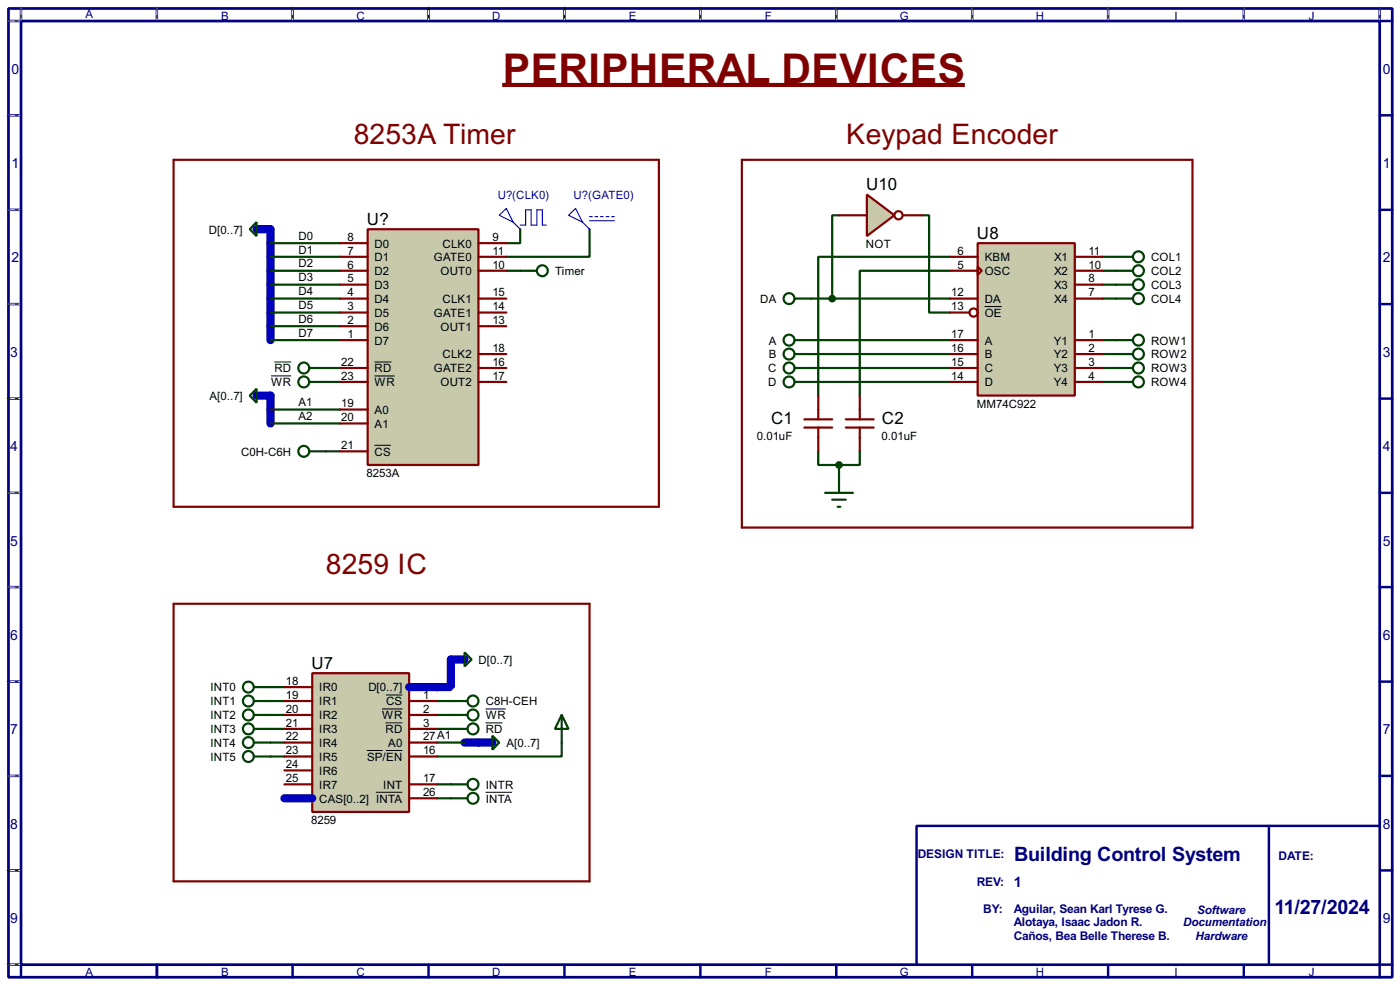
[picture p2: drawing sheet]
<svg xmlns="http://www.w3.org/2000/svg" width="256mm" height="180mm" viewBox="0 0 256 180" stroke-linecap="round" stroke-linejoin="round" font-family="sans-serif">
<path d="M1.6 1.6h253.5v177.3h-253.5zM3.9 3.9h248.9v172.7h-248.9z" fill="none" stroke="#000080" stroke-width=".5"/>
<g fill="none" stroke="#000080" stroke-width=".45">
<path d="M3.9 1.6v2.3h-2.3M28.8 1.6v2.3M53.6 1.6v2.3M78.5 1.6v2.3M103.4 1.6v2.3M128.3 1.6v2.3M153.2 1.6v2.3M178.1 1.6v2.3M203 1.6v2.3M227.9 1.6v2.3M252.8 1.6v2.3h2.3M1.6 21.1h2.3"/>
<path d="M1.6 38.4h2.3M252.8 21.1h2.3M252.8 38.4h2.3M1.6 55.7h2.3M252.8 55.7h2.3M1.6 73h2.3M252.8 73h2.3M1.6 90.2h2.3M252.8 90.2h2.3M1.6 107.5h2.3M252.8 107.5h2.3M1.6 124.8h2.3"/>
<path d="M252.8 124.8h2.3M1.6 142h2.3M1.6 159.3h2.3M252.8 142h2.3M252.8 159.3h2.3M1.6 176.6h2.3v2.3M28.8 176.6v2.3M53.6 176.6v2.3M78.5 176.6v2.3M103.4 176.6v2.3M128.3 176.6v2.3M153.2 176.6v2.3"/>
<path d="M178.1 176.6v2.3M203 176.6v2.3M227.9 176.6v2.3M255.1 176.6h-2.3v2.3"/>
</g>
<g fill="none" stroke="#fff" stroke-width=".18">
<path d="M1.3 3.9h2.3M3.9 1.3v2.3M28.8 1.3v2.3M53.6 1.3v2.3M78.5 1.3v2.3M103.4 1.3v2.3M128.3 1.3v2.3M153.2 1.3v2.3M178.1 1.3v2.3M203 1.3v2.3M227.9 1.3v2.3M252.8 1.3v2.3"/>
<path d="M1.3 21.1h2.3M1.3 38.4h2.3M1.3 55.7h2.3M1.3 73h2.3M1.3 90.2h2.3M1.3 107.5h2.3M1.3 124.8h2.3M1.3 142h2.3M1.3 159.3h2.3M1.3 176.6h2.3"/>
</g>
<g fill="none" stroke="#000" stroke-width=".18" stroke-dasharray=".5 1">
<path d="M1.3 3.9h2.3M3.9 1.3v2.3M28.8 1.3v2.3M53.6 1.3v2.3M78.5 1.3v2.3M103.4 1.3v2.3M128.3 1.3v2.3M153.2 1.3v2.3M178.1 1.3v2.3M203 1.3v2.3M227.9 1.3v2.3M252.8 1.3v2.3"/>
<path d="M1.3 21.1h2.3M1.3 38.4h2.3M1.3 55.7h2.3M1.3 73h2.3M1.3 90.2h2.3M1.3 107.5h2.3M1.3 124.8h2.3M1.3 142h2.3M1.3 159.3h2.3M1.3 176.6h2.3"/>
</g>
<path d="M167.9 151.2h84.9v25.4h-84.9z" fill="#fff" stroke="#000080" stroke-width=".45"/>
<path d="M232.5 151.2v25.4" fill="none" stroke="#000080" stroke-width=".45"/>
<path d="M49.6 42v20.3M49.6 72.4v5.1M82.6 120.7v5.1h-2.5M85.1 135.9h2.6" fill="none" stroke="#0000c0" stroke-width="1.5"/>
<g fill="none" stroke="#004000" stroke-width=".4">
<path d="M153.7 39.4h-1.2v15.3M169 39.4h1.2v17.8h3.8M49.6 44.5h12.7M49.6 47h12.7M49.6 49.6h12.7M49.6 52.1h12.7M49.6 54.7h12.7M49.6 57.2h12.7M49.6 59.7h12.7M92.8 49.6h2.5M95.3 42v2.5h-2.5M108 42v5h-15.2"/>
<path d="M148.6 54.7h25.4M174 47h-24.1v25.4M174 49.6h-16.5v22.8M202 47h2.5M202 49.6h2.5M202 52.1h2.5M202 54.7h2.5M49.6 62.3h12.7M49.6 77.5h12.7M49.6 75h12.7M59.7 67.4h2.6M59.7 69.9h2.6"/>
<path d="M148.6 62.3h25.4M148.6 67.4h25.4M148.6 69.9h25.4M148.6 64.8h25.4M202 62.3h2.5M202 67.4h2.5M202 69.9h2.5M202 64.8h2.5M59.7 82.6h2.6M149.9 82.6v2.5h3.8M153.7 85.1v2.6M157.5 82.6v2.5h-3.8"/>
<path d="M49.6 125.8h2.5M49.6 128.3h2.5M49.6 130.9h2.5M49.6 133.4h2.5M49.6 135.9h2.5M49.6 138.5h2.5M80.1 128.3h2.5M80.1 130.9h2.5M80.1 133.4h2.5M80.1 135.9h5M102.9 135.9v2.6h-22.8M80.1 143.6h2.5"/>
<path d="M80.1 146.1h2.5"/>
</g>
<path d="M67.4 42h20.3v43.1h-20.3z" fill="#c8c8aa" stroke="#800000" stroke-width=".4"/>
<g fill="none" stroke="#800000" stroke-width=".4">
<path d="M31.8 29.3h88.9v63.5h-88.9zM218.5 29.3h-82.6v67.3M62.3 44.5h5.1M62.3 47h5.1M62.3 49.6h5.1M62.3 52.1h5.1M62.3 54.7h5.1M62.3 57.2h5.1M62.3 59.7h5.1M87.7 44.5h5.1M87.7 47h5.1M87.7 49.6h5.1"/>
<path d="M87.7 54.7h5.1M87.7 57.2h5.1M87.7 59.7h5.1M62.3 62.3h5.1M62.3 67.4h5.1M62.3 69.9h5.1M62.3 75h5.1M62.3 77.5h5.1M87.7 67.4h5.1M87.7 69.9h5.1M87.7 64.8h5.1M62.3 82.6h5.1"/>
<path d="M31.8 110.5h76.2v50.8h-76.2z"/>
</g>
<path d="M49.7 68.8h3.7M50.3 66.3h3.1M68.6 66.3h3.1M68.6 68.8h3.7M68.6 81.5h3M89 132.3h3.1M89 129.8h3.7M89 145h4.8" fill="none" stroke="#000" stroke-width=".18"/>
<path d="M47 42h2.6M47 72.4h2.6M82.6 120.7h2.5M87.7 135.9h2.5" fill="none" stroke="#0000c0" stroke-width="1.5"/>
<g fill="none" stroke="#004000" stroke-width=".4">
<path d="M47 40.7v2.5l-1.2-1.2zM95.3 49.6h3.1M45.8 72.4l1.2-1.2v2.5zM56.7 67.4h3M56.7 69.9h3M56.7 82.6h3M85.1 119.4l1.3 1.3-1.3 1.3zM46.5 133.4h3.1M46.5 130.9h3.1M46.5 128.3h3.1M46.5 125.8h3.1M46.5 135.9h3.1"/>
<path d="M46.5 138.5h3.1M82.6 133.4h3.1M82.6 130.9h3.1M82.6 128.3h3.1M90.2 134.7l1.3 1.2-1.3 1.3zM102.9 130.9l1.3 2.5h-2.5zM102.9 130.9v5M82.6 143.6h3.1M82.6 146.1h3.1"/>
<circle cx="99.3" cy="49.6" r="1"/>
<circle cx="55.6" cy="67.4" r="1"/>
<circle cx="55.6" cy="69.9" r="1"/>
<circle cx="55.6" cy="82.6" r="1"/>
<circle cx="45.5" cy="133.4" r="1"/>
<circle cx="45.5" cy="135.9" r="1"/>
<circle cx="45.5" cy="138.5" r="1"/>
<circle cx="45.5" cy="128.3" r="1"/>
<circle cx="45.5" cy="125.8" r="1"/>
<circle cx="45.5" cy="130.9" r="1"/>
<circle cx="86.6" cy="128.3" r="1"/>
<circle cx="86.6" cy="133.4" r="1"/>
<circle cx="86.6" cy="130.9" r="1"/>
<circle cx="86.6" cy="146.1" r="1"/>
<circle cx="86.6" cy="143.6" r="1"/>
</g>
<path d="M91.5 39.4l1.3-1.2 1.2 2.5zM104.2 39.4l1.3-1.2 1.2 2.5zM108 39.7h.5M109 39.7h.5M110 39.7h.5M111.1 39.7h.5M112.1 39.7h.5M94 40.7l1.3 1.3M95.3 41.2h1v-2.8h1v2.8h1.1v-2.8h1v2.8h.7M106.7 40.7l1.3 1.3M108 40.4h4.6" fill="none" stroke="#0000c0" stroke-width=".2"/>
<path d="M57.2 123.2h17.8v25.4h-17.8z" fill="#c8c8aa" stroke="#800000" stroke-width=".4"/>
<g fill="none" stroke="#800000" stroke-width=".4">
<path d="M52.1 125.8h5.1M52.1 128.3h5.1M52.1 130.9h5.1M52.1 133.4h5.1M52.1 135.9h5.1M52.1 138.5h5.1M75 128.3h5.1M75 130.9h5.1M75 133.4h5.1M75 135.9h5.1M75 138.5h5.1M52.1 141h5.1"/>
<path d="M52.1 143.6h5.1M75 143.6h5.1M75 146.1h5.1"/>
</g>
<path d="M67.2 137.4h2.9M70 129.8h3.7M70.6 132.3h3.1M70.7 127.2h3M70.7 137.4h3M68.9 145h4.8" fill="none" stroke="#000" stroke-width=".18"/>
<path d="M75 125.8h5.1M52.1 146.1h5.1" fill="none" stroke="#0000c0" stroke-width="1.5"/>
<path d="M179.1 44.5h17.8v27.9h-17.8z" fill="#c8c8aa" stroke="#800000" stroke-width=".4"/>
<g fill="none" stroke="#800000" stroke-width=".4">
<path d="M174 49.6h5.1M174 47h5.1M174 54.7h5.1M174 57.2h3.6M179.1 48.8l.8 .8-.8 .7zM196.9 49.6h5.1M196.9 47h5.1M196.9 54.7h5.1M196.9 52.1h5.1M147.4 76.8h5.1M147.4 78.3h5.1M149.9 72.4v4.4"/>
<path d="M149.9 78.3v4.3M155 76.8h5.1M155 78.3h5.1M157.5 72.4v4.4M157.5 78.3v4.3M174 62.3h5.1M174 64.8h5.1M174 67.4h5.1M174 69.9h5.1M196.9 62.3h5.1M196.9 64.8h5.1M196.9 67.4h5.1"/>
<path d="M196.9 69.9h5.1"/>
<circle cx="178.3" cy="57.2" r=".75"/>
</g>
<path d="M180.4 56.1h3.1" fill="none" stroke="#000" stroke-width=".18"/>
<g fill="none" stroke="#004000" stroke-width=".4">
<path d="M145.6 54.7h3M145.6 62.3h3M145.6 64.8h3M145.6 67.4h3M145.6 69.9h3M151.2 90.2h5.1M152.5 91.5h2.5M153.5 92.8h.5M153.7 87.7v2.5"/>
<circle cx="144.5" cy="54.7" r="1"/>
<circle cx="144.5" cy="62.3" r="1"/>
<circle cx="144.5" cy="64.8" r="1"/>
<circle cx="144.5" cy="69.9" r="1"/>
<circle cx="144.5" cy="67.4" r="1"/>
</g>
<circle cx="153.7" cy="85.1" r=".5" fill="#004000" stroke="#004000" stroke-width=".4"/>
<path d="M158.8 35.6l5.1 3.8-5.1 3.8z" fill="#c8c8aa" stroke="#800000" stroke-width=".4"/>
<g fill="none" stroke="#800000" stroke-width=".4">
<path d="M153.7 39.4h5.1M165.4 39.4h3.6M218.5 29.3v67.3h-82.6"/>
<circle cx="164.6" cy="39.4" r=".75"/>
</g>
<circle cx="152.4" cy="54.7" r=".5" fill="#004000" stroke="#004000" stroke-width=".4"/>
<g fill="none" stroke="#004000" stroke-width=".4">
<path d="M204.5 47h3.1M204.5 49.6h3.1M204.5 52.1h3.1M204.5 54.7h3.1M204.5 62.3h3.1M204.5 64.8h3.1M204.5 67.4h3.1M204.5 69.9h3.1"/>
<circle cx="208.5" cy="47" r="1"/>
<circle cx="208.5" cy="49.6" r="1"/>
<circle cx="208.5" cy="54.7" r="1"/>
<circle cx="208.5" cy="52.1" r="1"/>
<circle cx="208.5" cy="67.4" r="1"/>
<circle cx="208.5" cy="64.8" r="1"/>
<circle cx="208.5" cy="69.9" r="1"/>
<circle cx="208.5" cy="62.3" r="1"/>
</g>
<path d="M92 15.6h84.8" fill="none" stroke="#800000" stroke-width=".75" stroke-linecap="butt"/>
<text font-size="8.4" fill="#800000" x="92.1" y="15.2">PERIPHERAL DEVICES</text>
<g font-size="5.8" fill="#800000">
<text x="64.8" y="26.4">8253A Timer</text>
<text x="155" y="26.4">Keypad Encoder</text>
<text x="59.7" y="105.1">8259 IC</text>
</g>
<g font-size="4.1" fill="#000080">
<text x="185.8" y="157.6">Building Control System</text>
<text x="233.5" y="167.3">11/27/2024</text>
</g>
<g font-size="3.5">
<text x="158.7" y="34.8">U10</text>
<text x="67.2" y="41.2">U?</text>
<text x="179" y="43.7">U8</text>
<text x="141.3" y="77.6">C1</text>
<text x="161.6" y="77.6">C2</text>
<text x="57.1" y="122.4">U7</text>
</g>
<text font-size="3" fill="#000080" x="185.8" y="162.4">1</text>
<g font-size="2.9" fill="#000080">
<text x="2.1" y="13.5">0</text>
<text x="253.4" y="13.5">0</text>
<text x="2.1" y="30.7">1</text>
<text x="253.4" y="30.7">1</text>
<text x="2.1" y="48">2</text>
<text x="253.4" y="48">2</text>
<text x="1.9" y="65.3">3</text>
<text x="253.4" y="65.3">3</text>
<text x="1.9" y="82.5">4</text>
<text x="253.4" y="82.5">4</text>
<text x="1.9" y="99.9">5</text>
<text x="253.4" y="99.9">5</text>
<text x="1.9" y="117.1">6</text>
<text x="253.4" y="117.1">6</text>
<text x="1.9" y="134.4">7</text>
<text x="253.4" y="134.4">7</text>
<text x="1.9" y="151.7">8</text>
<text x="253.4" y="151.7">8</text>
<text x="1.9" y="168.9">9</text>
<text x="253.4" y="168.9">9</text>
</g>
<g font-size="2.5" fill="#000080">
<text x="168.1" y="157.1">DESIGN TITLE:</text>
<text x="234.2" y="157.4">DATE:</text>
<text x="178.9" y="162.2">REV:</text>
<text x="180.1" y="167.1">BY:</text>
<text x="185.7" y="167.1">Aguilar, Sean Karl Tyrese G.</text>
<text x="185.7" y="169.6">Alotaya, Isaac Jadon R.</text>
<text x="185.7" y="172.1">Caños, Bea Belle Therese B.</text>
</g>
<g font-size="2.4" fill="#000080">
<text x="15.6" y="3.4">A</text>
<text x="40.5" y="3.6">B</text>
<text x="65.3" y="3.6">C</text>
<text x="90.2" y="3.6">D</text>
<text x="115.2" y="3.6">E</text>
<text x="140.1" y="3.6">F</text>
<text x="164.8" y="3.6">G</text>
<text x="189.8" y="3.6">H</text>
<text x="215.1" y="3.6">I</text>
<text x="239.8" y="3.6">J</text>
<text x="219.3" y="167.3">Software</text>
<text x="216.7" y="169.6">Documentation</text>
<text x="219" y="172.1">Hardware</text>
<text x="15.6" y="178.7">A</text>
<text x="40.5" y="178.7">B</text>
<text x="65.3" y="178.7">C</text>
<text x="90.2" y="178.7">D</text>
<text x="115.2" y="178.7">E</text>
<text x="140.1" y="178.7">F</text>
<text x="164.8" y="178.7">G</text>
<text x="189.8" y="178.7">H</text>
<text x="215.1" y="178.7">I</text>
<text x="239.8" y="178.7">J</text>
</g>
<g font-size="2.4" fill="#0000c0">
<text x="91.2" y="36.4">U?(CLK0)</text>
<text x="105.1" y="36.4">U?(GATE0)</text>
</g>
<g font-size="2.4">
<text x="38.3" y="42.7">D[0..7]</text>
<text x="54.7" y="43.9">D0</text>
<text x="54.7" y="46.4">D1</text>
<text x="63.7" y="44.1">8</text>
<text x="63.7" y="46.6">7</text>
<text x="68.6" y="45.3">D0</text>
<text x="68.6" y="47.8">D1</text>
<text x="79.5" y="47.8">GATE0</text>
<text x="81.1" y="45.3">CLK0</text>
<text x="90.2" y="44.1">9</text>
<text x="90.2" y="46.6">11</text>
<text x="158.6" y="45.4">NOT</text>
<text x="175.4" y="46.6">6</text>
<text x="180.4" y="47.8">KBM</text>
<text x="193.1" y="47.8">X1</text>
<text x="199.4" y="46.6">11</text>
<text x="210.9" y="47.8">COL1</text>
<text x="54.7" y="49">D2</text>
<text x="54.7" y="51.5">D3</text>
<text x="63.7" y="49.2">6</text>
<text x="63.7" y="51.7">5</text>
<text x="68.6" y="50.4">D2</text>
<text x="68.6" y="52.9">D3</text>
<text x="80.7" y="50.4">OUT0</text>
<text x="90.2" y="49.2">10</text>
<text x="101.7" y="50.4">Timer</text>
<text x="175.4" y="49.2">5</text>
<text x="180.4" y="50.4">OSC</text>
<text x="193.1" y="50.4">X2</text>
<text x="193.1" y="52.9">X3</text>
<text x="199.4" y="49.2">10</text>
<text x="199.4" y="51.7">8</text>
<text x="210.9" y="50.4">COL2</text>
<text x="210.9" y="52.9">COL3</text>
<text x="54.7" y="54">D4</text>
<text x="54.7" y="56.6">D5</text>
<text x="54.7" y="59.1">D6</text>
<text x="63.7" y="54.3">4</text>
<text x="63.7" y="56.8">3</text>
<text x="63.7" y="59.3">2</text>
<text x="68.6" y="55.4">D4</text>
<text x="68.6" y="58">D5</text>
<text x="79.5" y="58">GATE1</text>
<text x="81.1" y="55.4">CLK1</text>
<text x="90.2" y="54.3">15</text>
<text x="90.2" y="56.8">14</text>
<text x="90.2" y="59.3">13</text>
<text x="139.3" y="55.4">DA</text>
<text x="174.3" y="54.3">12</text>
<text x="174.3" y="56.8">13</text>
<text x="180.4" y="55.4">DA</text>
<text x="180.4" y="58">OE</text>
<text x="193.1" y="55.4">X4</text>
<text x="199.4" y="54.3">7</text>
<text x="210.9" y="55.4">COL4</text>
<text x="54.7" y="61.7">D7</text>
<text x="63.7" y="61.9">1</text>
<text x="68.6" y="60.5">D6</text>
<text x="68.6" y="63.1">D7</text>
<text x="80.7" y="60.5">OUT1</text>
<text x="81.1" y="65.6">CLK2</text>
<text x="90.2" y="64.4">18</text>
<text x="140.8" y="63.1">A</text>
<text x="140.8" y="65.6">B</text>
<text x="174.3" y="61.9">17</text>
<text x="174.3" y="64.4">16</text>
<text x="180.4" y="63.1">A</text>
<text x="180.4" y="65.6">B</text>
<text x="193" y="63.1">Y1</text>
<text x="193" y="65.6">Y2</text>
<text x="199.4" y="61.9">1</text>
<text x="199.4" y="64.4">2</text>
<text x="210.9" y="63.1">ROW1</text>
<text x="210.9" y="65.6">ROW2</text>
<text x="49.7" y="70.7">WR</text>
<text x="50.3" y="68.1">RD</text>
<text x="62.5" y="67">22</text>
<text x="62.5" y="69.5">23</text>
<text x="68.6" y="68.1">RD</text>
<text x="68.6" y="70.7">WR</text>
<text x="79.5" y="68.1">GATE2</text>
<text x="80.7" y="70.7">OUT2</text>
<text x="90.2" y="67">16</text>
<text x="90.2" y="69.5">17</text>
<text x="140.7" y="68.1">C</text>
<text x="140.7" y="70.7">D</text>
<text x="174.3" y="67">15</text>
<text x="174.3" y="69.5">14</text>
<text x="180.4" y="68.1">C</text>
<text x="180.4" y="70.7">D</text>
<text x="193" y="68.1">Y3</text>
<text x="193" y="70.7">Y4</text>
<text x="199.4" y="67">3</text>
<text x="199.4" y="69.5">4</text>
<text x="210.9" y="68.1">ROW3</text>
<text x="210.9" y="70.7">ROW4</text>
<text x="38.4" y="73.2">A[0..7]</text>
<text x="54.7" y="76.9">A2</text>
<text x="54.7" y="74.4">A1</text>
<text x="62.5" y="74.6">19</text>
<text x="62.5" y="77.1">20</text>
<text x="68.6" y="75.8">A0</text>
<text x="178.9" y="74.6">MM74C922</text>
<text x="44.2" y="83.4">C0H-C6H</text>
<text x="62.5" y="82.2">21</text>
<text x="68.6" y="78.3">A1</text>
<text x="68.6" y="83.4">CS</text>
<text x="138.7" y="80.6">0.01uF</text>
<text x="161.5" y="80.6">0.01uF</text>
<text x="67.2" y="87.3">8253A</text>
<text x="52.4" y="125.4">18</text>
<text x="87.7" y="121.5">D[0..7]</text>
<text x="38.5" y="126.6">INT0</text>
<text x="38.5" y="129.1">INT1</text>
<text x="38.5" y="131.7">INT2</text>
<text x="52.4" y="127.9">19</text>
<text x="52.4" y="130.5">20</text>
<text x="58.5" y="126.6">IR0</text>
<text x="58.5" y="129.1">IR1</text>
<text x="58.5" y="131.7">IR2</text>
<text x="67.5" y="126.6">D[0..7]</text>
<text x="70" y="131.7">WR</text>
<text x="70.7" y="129.1">CS</text>
<text x="77.5" y="127.9">1</text>
<text x="77.5" y="130.5">2</text>
<text x="89" y="131.7">WR</text>
<text x="89" y="129.1">C8H-CEH</text>
<text x="38.5" y="134.2">INT3</text>
<text x="38.5" y="136.7">INT4</text>
<text x="52.4" y="133">21</text>
<text x="52.4" y="135.5">22</text>
<text x="58.5" y="134.2">IR3</text>
<text x="58.5" y="136.7">IR4</text>
<text x="70.6" y="134.2">RD</text>
<text x="71.1" y="136.7">A0</text>
<text x="77.5" y="133">3</text>
<text x="77.5" y="135.5">27A1</text>
<text x="89" y="134.2">RD</text>
<text x="92.8" y="136.7">A[0..7]</text>
<text x="38.5" y="139.3">INT5</text>
<text x="52.4" y="138.1">23</text>
<text x="52.4" y="140.6">24</text>
<text x="52.4" y="143.2">25</text>
<text x="58.5" y="139.3">IR5</text>
<text x="58.5" y="141.8">IR6</text>
<text x="67.2" y="139.3">SP/EN</text>
<text x="77.5" y="143.2">17</text>
<text x="77.5" y="138.1">16</text>
<text x="58.5" y="144.4">IR7</text>
<text x="58.5" y="146.9">CAS[0..2] INTA</text>
<text x="70.2" y="144.4">INT</text>
<text x="77.5" y="145.7">26</text>
<text x="89" y="144.4">INTR</text>
<text x="89" y="146.9">INTA</text>
<text x="57" y="150.8">8259</text>
</g>
</svg>
